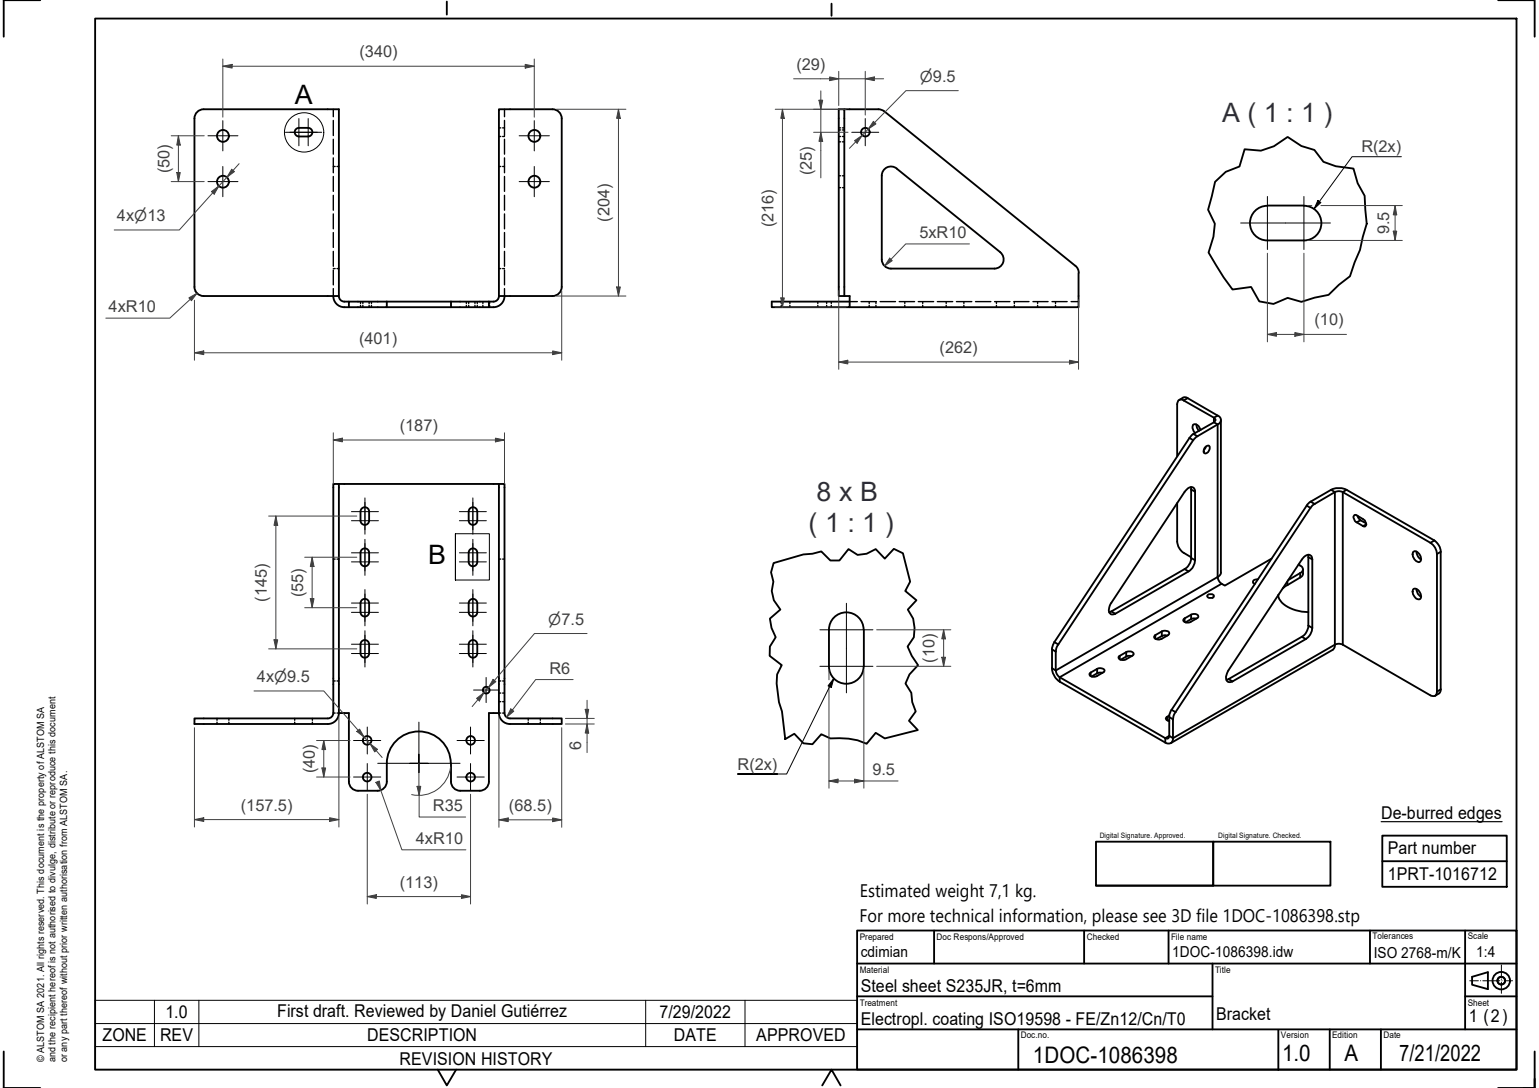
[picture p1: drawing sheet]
<svg xmlns="http://www.w3.org/2000/svg" width="420mm" height="297mm" viewBox="0 0 420 297" stroke-linecap="round" stroke-linejoin="round" font-family="sans-serif">
<!-- layer: Hidden Edges(Bombardier_ISO) -->
<g fill="none" stroke="#000" stroke-width=".38">
<path d="M91 29.8v2.1M91 32.9v4.1M91 38v4.1M136.2 37.3h.5M136.2 34.9h.5M137.2 37.3h.5M137.2 34.9h.5M137.7 29.8v2.1M137.7 32.9v4.1M137.7 38v4.1M229 37.3h.5M229 34.9h.5"/>
<path d="M229 35.5h.5M229 38.7h.5M230 37.3h.5M230 34.9h.5M230 35.5h.5M230 38.7h.5M91 45.5h.5M91 43.1v4.1M91 48.2v4M91 53.3v4.1M91 58.4v4.1M92 45.5h.5"/>
<path d="M136.2 45.5h.5M137.2 45.5h.5M137.7 43.1v4.1M137.7 48.2v4M137.7 53.3v4.1M137.7 58.4v4.1M229 48h.5M229 51.2h.5M230 48h.5M230 51.2h.5M91 73.3h.5M91 63.5v4"/>
<path d="M91 68.6v4.1M91 73.7v4.1M91 78.8v2M92 73.3h.5M136.2 73.3h.5M137.2 73.3h.5M137.7 63.5v4M137.7 68.6v4.1M137.7 73.7v4.1M137.7 78.8v2M98.4 82.3v.6M98.4 83.4v.5"/>
<path d="M99.1 82.3v.6M99.1 83.4v.5M100.8 82.3v.6M100.8 83.4v.5M101.4 82.3v.6M101.4 83.4v.5M127.3 82.3v.6M127.3 83.4v.5M128 82.3v.6M128 83.4v.5M129.7 82.3v.6M129.7 83.4v.5"/>
<path d="M130.3 82.3v.6M130.3 83.4v.5M131.8 82.3v.6M131.8 83.4v.5M133.7 82.3v.6M133.7 83.4v.5M213.3 82.3v.6M213.3 83.4v.5M215.6 82.3v.6M215.6 83.4v.5M223.3 82.3v.6M223.3 83.4v.5"/>
<path d="M225.7 82.3v.6M225.7 83.4v.5M226.9 82.3v.6M226.9 83.4v.5M232 82.3h2.1M235.1 82.3h4.2M237.3 82.3v.6M237.3 83.4v.5M239.1 82.3v.6M239.1 83.4v.5M240.3 82.3h4.2M245.5 82.3h4.2"/>
<path d="M247 82.3v.6M247 83.4v.5M250.7 82.3h4.2M251.9 82.3v.6M251.9 83.4v.5M255.9 82.3h4.2M258.3 82.3v.6M258.3 83.4v.5M261.1 82.3h4.2M263.1 82.3v.6M263.1 83.4v.5M266.3 82.3h4.2"/>
<path d="M271.5 82.3h4.2M272 82.3v.6M272 83.4v.5M276.8 82.3h4.1M276.9 82.3v.6M276.9 83.4v.5M282 82.3h4.1M283.3 82.3v.6M283.3 83.4v.5M287.2 82.3h4.1M288.2 82.3v.6M288.2 83.4v.5"/>
<path d="M292.4 82.3h2M91 152.6h.5M92 152.6h.5M136.2 152.6h.5M137.2 152.6h.5M59.2 196.1v.5M59.2 197.2v.5M62.5 196.1v.5M62.5 197.2v.5M80.5 196.1v.5M80.5 197.2v.5M85.3 196.1v.5"/>
<path d="M85.3 197.2v.5M91 185.9h.5M91 194.7h.5M92 185.9h.5M92 194.7h.5M136.2 185.9h.5M136.2 194.7h.5M136.2 191.6h.5M136.2 189.2h.5M137.2 185.9h.5M137.2 194.7h.5M137.2 191.6h.5"/>
<path d="M137.2 189.2h.5M144.2 196.1v.5M144.2 197.2v.5M147.5 196.1v.5M147.5 197.2v.5"/>
</g>
<!-- layer: Visible Edges(Bombardier_ISO) -->
<g fill="none" stroke="#000" stroke-width=".51">
<path d="M53.1 32.3v46M53.1 32.3a2.51 2.51 0 0 1 2.5-2.5h36.9v51h-36.9a2.51 2.51 0 0 1-2.5-2.5M84.1 34.9a1.17 1.17 0 0 1 1.2 1.2 1.17 1.17 0 0 1-1.2 1.2M84.1 34.9h-2.5a1.17 1.17 0 0 0-1.1 1.2 1.17 1.17 0 0 0 1.1 1.2h2.5M150.8 29.8a2.51 2.51 0 0 1 2.6 2.5M150.9 29.8h-14.7v51h14.7M153.4 32.3v46M229 29.8h1.5v51h-1.5zM230.5 29.8h9.3l.8 .2 .8 .4 52.2 42.2 .8 1 .1 .9M240.7 48a2.51 2.51 0 0 1 1.5-2.3 2.51 2.51 0 0 1 2.6 .3l28.3 22.9M240.7 47.9v22.9a2.51 2.51 0 0 0 2.5 2.5M346 56.2a4.7 4.7 0 0 0-4.8 4.7 4.7 4.7 0 0 0 4.8 4.7"/>
<path d="M346 56.1h10M356 56.2a4.7 4.7 0 0 1 4.7 4.7 4.7 4.7 0 0 1-4.7 4.7h-10M153.4 78.3a2.51 2.51 0 0 1-2.6 2.5M273.1 68.9a2.51 2.51 0 0 1 .8 2.8 2.51 2.51 0 0 1-2.4 1.6h-28.3M294.4 74.5v9.4h-62.4M91 80.9a3 3 0 0 0 3 3h11.6v-1.6M92.5 80.9a1.49 1.49 0 0 0 1.5 1.4h1.2M105.6 83.9h17.5M123.1 82.3v1.6h10.4v-1.6M136.2 80.9a1.49 1.49 0 0 1-1.5 1.4h-39.5v1.6M137.7 80.9a3.3 3.3 0 0 1-4.2 3M230.5 80.8h1.5v3.1h-21.3v-1.6h21.3"/>
<path d="M321.9 109.2l1.4-.8 .6 .1 8.5 5a1.26 1.26 0 0 1 .9 1.2 1.26 1.26 0 0 1-.9 1.2l-5.8 3.4-.8 .9-37.1 56.1-.5 1.6v5.2l.3 .8 .8 1 28.8 16.6h.9l.2-.6v-5.5l.4-1.2 37.3-56.5 .6-.6 5.9-3.4a5.1 5.1 0 0 1 4.2 0l24 13.9a4 4 0 0 1 1.7 3.1v37.9l-.2 .6-1.3 .8M326.6 115.9l.2 .9 .5 .9M327.8 117.4a1.57 1.57 0 0 0-2.1-1.4l-.1 .9 .7 1.3M333.3 114.7l-.1 42.1a1.3 1.3 0 0 0-.7 1.2 1.3 1.3 0 0 0 .7 1.2l1.2 .7 12.8-7.4M91 132.1h1.5v62.5a3 3 0 0 1-3 3.1h-36.4v-1.6h36.4a1.49 1.49 0 0 0 1.5-1.5zM92.5 132.1h43.7M98.4 139.7v2.5M98.4 139.7a1.17 1.17 0 0 1 1.2-1.2 1.17 1.17 0 0 1 1.2 1.2M100.8 139.7v2.5M128 139.7a1.17 1.17 0 0 1 1.1-1.2 1.17 1.17 0 0 1 1.2 1.2M128 139.7v2.5M130.3 139.7v2.5"/>
<path d="M136.2 132.1h1.5v62.5a1.49 1.49 0 0 0 1.6 1.5h14.1v1.6h-14.1a3 3 0 0 1-3.1-3.1zM321.4 124.6v-14.3a1.09 1.09 0 0 1 .5-1.1 1.09 1.09 0 0 1 1.3 .1l8.2 4.7 .5 .7-.5 .6-5.9 3.4-.8 .9-36.9 55.7-.6 1.6v5.5a5 5 0 0 0 2.1 3.7l28.8 16.6a1.29 1.29 0 0 0 1.5 .2 1.29 1.29 0 0 0 .6-1.4v-5.1l.5-1.6 37.1-56.1 .8-.9 6.1-3.6h1.6l24.2 14a3.9 3.9 0 0 1 1.8 3v37.6a1.08 1.08 0 0 1-.5 1.2 1.08 1.08 0 0 1-1.3-.1l-24.5-14.1a1.17 1.17 0 0 0-1.2 0 1.17 1.17 0 0 0-.6 1.2l-.3 .4-44.2 25.5M321.4 137.3v10.6a4.1 4.1 0 0 0 1.8 3l2 1.2M324 133.7a1.19 1.19 0 0 1 1.4-.7 1.19 1.19 0 0 1 .9 1.2v18.8a3.9 3.9 0 0 1-1.8 3l-20 11.6a1.21 1.21 0 0 1-1.5-.2 1.21 1.21 0 0 1-.2-1.6l.3-.8zM325.1 133l.1 19.3a3.9 3.9 0 0 1-1.8 3.1l-20.6 11.8M329.2 122l-.5 .9M329.3 121.8l.5-.1a1.05 1.05 0 0 1 0 1.7 .69 .69 0 0 1-1 .3 .69 .69 0 0 1-.1-1.1zM98.4 142.1a1.17 1.17 0 0 0 1.2 1.2 1.17 1.17 0 0 0 1.2-1.2M98.7 150.2a1.17 1.17 0 0 1 1.3-.4 1.17 1.17 0 0 1 .8 1.1v2.5a1.17 1.17 0 0 1-1.2 1.2 1.17 1.17 0 0 1-1.2-1.2v-2.5zM128 142.1a1.17 1.17 0 0 0 1.1 1.2 1.17 1.17 0 0 0 1.2-1.2M128.2 150.2a1.17 1.17 0 0 1 1.3-.4 1.17 1.17 0 0 1 .8 1.1v2.5a1.17 1.17 0 0 1-1.2 1.2 1.17 1.17 0 0 1-1.1-1.2v-2.5zM343.4 158.2h-.3a.69 .69 0 0 0-.9 .3 .69 .69 0 0 0 .4 .9"/>
<path d="M354.5 154.1l.5 .3a1.06 1.06 0 0 1 .7 1 1.06 1.06 0 0 1-.7 1l-3.3 2M355.7 155.4v1.6l-.4 .5-5.1 3.1M356 152.1a1.19 1.19 0 0 1 1.2-.7 1.19 1.19 0 0 1 1 .9l.1 19.1a3.9 3.9 0 0 1-1.8 3.1l-20 11.5a1.21 1.21 0 0 1-1.6-.1 1.21 1.21 0 0 1-.1-1.6l.5-1.2zM357.1 151.5l.1 19.3a3.9 3.9 0 0 1-1.8 3l-20.6 11.9M369.8 140.6h.3l2 1.1a1.48 1.48 0 0 1 .6 2h-.3l-2-1.1a1.48 1.48 0 0 1-.6-2zM370.6 140.8l.2 .6 .6 .6 1.5 .9M385.8 150.7l.2-.1a1.66 1.66 0 0 1 1.9 1.7 .83 .83 0 0 1-.4 1.1 .83 .83 0 0 1-1.1-.4l-.6-1zM386.7 150.6l.5 1.4 .8 .7M98.4 164.7a1.17 1.17 0 0 1 1.2-1.2 1.17 1.17 0 0 1 1.2 1.2M98.4 164.6v2.5a1.17 1.17 0 0 0 1.2 1.2 1.17 1.17 0 0 0 1.2-1.2v-2.5M98.7 175.2a1.17 1.17 0 0 1 1.3-.4 1.17 1.17 0 0 1 .8 1.1v2.5a1.17 1.17 0 0 1-1.2 1.2 1.17 1.17 0 0 1-1.2-1.2v-2.5zM128 164.7a1.17 1.17 0 0 1 1.1-1.2 1.17 1.17 0 0 1 1.2 1.2"/>
<path d="M128 164.6v2.5a1.17 1.17 0 0 0 1.1 1.2 1.17 1.17 0 0 0 1.2-1.2v-2.5M128.2 175.2a1.17 1.17 0 0 1 1.3-.4 1.17 1.17 0 0 1 .8 1.1v2.5a1.17 1.17 0 0 1-1.2 1.2 1.17 1.17 0 0 1-1.1-1.2v-2.5zM235.8 171.9a4.7 4.7 0 0 0-4.8-4.7 4.7 4.7 0 0 0-4.7 4.7v10M235.8 171.9v10M305.5 179.2l2-1.2a1.29 1.29 0 0 1 2 .7l-2.1 1.3a1.38 1.38 0 0 1-2-.6zM308.9 179.1h-1.2l-1.8 1M315.2 173.6l2-1.2a1.54 1.54 0 0 1 2 .4l-.3 .6-1.8 1a1.38 1.38 0 0 1-2-.6zM318.6 173.5h-1.2l-1.7 1M323.2 169l2-1.2a1.24 1.24 0 0 1 2 .7l-2.1 1.3a1.39 1.39 0 0 1-2.1-.5zM326.6 168.9l-.9-.1-2 1.1M329.7 162.5a1.11 1.11 0 0 1 1.7 .3 1.08 1.08 0 0 1-1.8-.1zM348.9 162.5a6.1 6.1 0 0 0 4.9 4.1l3.4 .5"/>
<path d="M349.1 162.4l-.2 .3M385.8 161a1.24 1.24 0 0 1 1.9 .8 1.05 1.05 0 0 1 .3 1 1.05 1.05 0 0 1-.8 .8 2.24 2.24 0 0 1-1.4-2.6zM386.7 160.8l.5 1.4 .8 .7M92.5 194.7h2.7v18.7M136.2 194.7h-2.7v18.7M226.3 181.9a4.7 4.7 0 0 0 4.7 4.8 4.7 4.7 0 0 0 4.8-4.8M297.6 183.8l1.9-1.2a1.54 1.54 0 0 1 2.1 .5l-.2 .3-1.9 1.2a1.29 1.29 0 0 1-2.1-.7zM300.9 183.8l-.9-.2-2 1.1M319.2 195.3l-.6 .4a.64 .64 0 0 0-.2 .8 .64 .64 0 0 0 .8 .3M319.2 196.6l-.3 .2M95.2 213.4a2.51 2.51 0 0 0 2.6 2.5h5.3M105.6 213.4a2.51 2.51 0 0 1-2.5 2.5"/>
<path d="M105.6 208.4a8.7 8.7 0 0 1 8.7-8.7 8.7 8.7 0 0 1 8.8 8.7M105.6 208.4v5M123.1 208.4v5M123.1 213.4a2.51 2.51 0 0 0 2.5 2.5M133.5 213.4a2.51 2.51 0 0 1-2.5 2.5h-5.4"/>
<circle cx="60.9" cy="37.1" r="1.62"/>
<circle cx="145.9" cy="37.1" r="1.62"/>
<circle cx="236.3" cy="36.1" r="1.17"/>
<circle cx="60.9" cy="49.6" r="1.62"/>
<circle cx="145.9" cy="49.6" r="1.62"/>
<circle cx="132.7" cy="188.4" r=".92"/>
<circle cx="100.2" cy="212.2" r="1.17"/>
<circle cx="100.2" cy="202.1" r="1.17"/>
<circle cx="128.5" cy="212.2" r="1.17"/>
<circle cx="128.5" cy="202.1" r="1.17"/>
</g>
<!-- layer: Visible Tangent Edges(Bombardier_ISO) -->
<g fill="none" stroke="#000" stroke-width=".51">
<path d="M324.2 108.7l-1 .6M324.7 119.6l1.1 .6M325.8 118.5l1.1 .6M332.4 113.5l-1 .5v1.3l1 .6v41.6l-44.2 25.6-1-.7M325.2 133.7l1.1 .5M356.7 138l1.1 .7M357.8 137l1.1 .6M363.4 133.7l1 .7v41.6l-44.2 25.5-1-.6-1.1 .6v1.2M367.6 133.7l-1 .7v41.6M323.4 155.4l1.1 .6M325.2 152.3l1.1 .7M333.5 159.4l-44.2 25.5v1.2"/>
<path d="M351.5 158.7v1.1M355 156.4v1.3M357.2 152.1l1.1 .6M371.4 142l-1 .6M373 143.2l-.9 .4M391.6 147.6l-1.1 .6M393.3 150.7l-1 .5M287.2 177.3l1 .6M287.8 175.3l1.1 .6M303.4 166.9l1.1 .7M305.7 179.1v.9M307.5 178v1.2"/>
<path d="M315.4 173.4v1M317.2 172.4v1.3M323.4 168.8v1M325.2 167.8v1.2M355.4 173.8l1.1 .7M357.2 170.8l1.1 .6M297.8 183.6v1M299.5 182.6v1.2M318.6 195.7v.9M319.2 195.8l1 .6M319.8 193.8l1.1 .6M335.4 185.4l1.1 .6"/>
<path d="M393.3 188.2l-1 .6"/>
</g>
<!-- layer: Break Lines(Bombardier_ISO) -->
<path d="M339.8 40.8l4.4 .3 3.6-1.2 3.7-2.5 3.8 2.5 3.5 1 2.5 3.3 3.4 1.2 4.8 .6 1.1 4 2 3.5 .5 7.6-1.1 3.6-.7 3.5-1.5 3.4-1.2 3.8-3.1 2.4-2.8 2.7-3.8 .8-3.6 1.1-3.8-1.1-3.8 1.7-3.9-.7-2.2-4-5.1 .7-2.4-3.3-4.2-6.8 1.4-4.3 .4-3.5-1.9-3.8 1.9-7.7 2.9-2.7 3.8-1.4zM211.2 153.7l8.1-2.3 2.5-.2 2.4-.7 2.5 2.5h2.5l2.4-3.1 2.5 1.6 2.5-.3 2.5-1.3 2.5 2.6 2.4-2.7 2.5 1.3 2 7.7-1.4 2.5 3.1 2.6-2.4 2.5 1.5 2.5 .4 2.5-.2 2.6-1.7 2.5 1.1 2.6 1.7 2.5-2.3 2.5-1.1 2.5 1.6 2.6 .2 2.5 1 2.5-1.8 2.6 2.4 2.5-9 2.3-2.5-1.5-2.5 3a19.3 19.3 0 0 0-9.9-1.5l-2.5-1.1-2.4 2.7-2.5-.3-2.4-2.6-2.5 1.5-.9-7.6a27.9 27.9 0 0 1-1.3-10.1l1.2-2.5-3.3-2.5 .1-2.6 1.6-2.5-1.2-2.6-.4-2.5 2.8-2.5-1.7-2.5-.6-2.6 .4-2.5-.6-2.5z" fill="none" stroke="#000" stroke-width=".51"/>
<!-- layer: Detail Circle Lines(Bombardier_ISO) -->
<g fill="none" stroke="#000" stroke-width=".27">
<path d="M124.3 145.7v12.7v-12.7h9.3v12.7h-9.3"/>
<circle cx="83" cy="36.1" r="5.4"/>
</g>
<!-- layer: Sketch Geometry(Bombardier_ISO) -->
<g fill="none" stroke="#000" stroke-width=".51">
<path d="M11 0h-10v10M26 5.1h388v286.9h-388zM122 .4v3.6M227 1v3.3M409 0h10v10M299.2 229.8h32v12h-32zM331.2 229.8h32v12h-32zM377.4 228.1h34v14h-34zM377.4 235.1h34M234 254h180v38h-180zM255 254v9.1M296 254v9.1"/>
<path d="M299.2 241.8h32M319 254v9.1M374 254v9.1M400 254v27M234 272h97M234 263.1h180M331 263.1v17.9M400 272h14M401.9 266.7l4.3-1.3v4.7l-4.3-1.3zM1 287.1v9.9h10M119.5 292l2.5 4.3 2.5-4.3M224.5 296.3l2.5-4.3 2.5 4.3"/>
<path d="M234 281h180M278 281v11M349 281.2v10.9M363 281v11M377 281v11M419 294.5v2.5h-3M419 287.1v9.9h-10"/>
<circle cx="409.9" cy="267.7" r="2.38"/>
<circle cx="409.9" cy="267.7" r="1.05"/>
</g>
<!-- layer: Centerline(Bombardier_ISO) -->
<path d="M401.3 267.8h2.3M404.2 267.8h.1M404.8 267.8h4.6M409.9 263.4v3.1M409.9 267.3v.1M409.9 268.1v3.1M410 267.8h.1M410.7 267.8h2.2" fill="none" stroke="#000" stroke-width=".27"/>
<!-- layer: Symbols(Bombardier_ISO) -->
<path d="M377.1 224.3h33" fill="none" stroke="#000" stroke-width=".32"/>
<path d="M26 279.4v6.3h208M42.2 273.1v12.6M54.3 273.1v12.6M176.3 273.1v12.6M203.4 273.1v12.6M234 279.4h-208v-6.3h208v12.6M26 285.7v6.3h208v-6.3" fill="none" stroke="#000" stroke-width=".27"/>
<!-- layer: Dimensions(Bombardier_ISO) -->
<path d="M53.1 96.3h2.5" fill="none" stroke="#3f3f3f" stroke-width=".27"/>
<path d="M53.1 96.3l2.5-.5v1z" fill-rule="evenodd" fill="#3f3f3f"/>
<path d="M53.1 96.3l2.5-.5v1zM150.9 96.3h2.5" fill="none" stroke="#3f3f3f" stroke-width=".27"/>
<path d="M150.9 95.8l2.5 .5-2.5 .5z" fill-rule="evenodd" fill="#3f3f3f"/>
<path d="M53.1 79.4v.1M153.4 79.4v18.9M53.1 82v16.3M55.6 96.3h95.3M150.9 95.8l2.5 .5-2.5 .5zM53.1 223.8h2.5" fill="none" stroke="#3f3f3f" stroke-width=".27"/>
<!-- layer: Center Mark(Bombardier_ISO) -->
<g fill="none" stroke="#000" stroke-width=".27">
<path d="M56.8 37.1h8.2M60.8 32.9v8.3M79.1 36.1h8.7M84.1 32.4v7.4M141.7 37.1h8.3M145.9 32.9v8.3M232.5 36.1h7.4M236.2 32.4v7.4M56.8 49.6h8.2M60.8 45.5v8.2M141.7 49.6h8.3M145.9 45.5v8.2"/>
<path d="M100.3 198.5v7.4M114.4 197.2v11.2v-2.5M128.5 198.5v7.4M129.3 188.4h6.8M132.7 185v6.8M96.5 202.2h7.4M96.5 212.1h7.4M100.3 208.5v7.3M103.1 208.4h11.3h-2.5M114.4 210.9v-2.5v2.5M116.8 208.4h-2.4h11.2M124.8 202.2h7.4"/>
<path d="M124.8 212.1h7.4M128.5 208.5v7.3"/>
</g>
<!-- layer: Dimensions(Bombardier_ISO) -->
<path d="M53.1 223.8l2.5-.5v1z" fill-rule="evenodd" fill="#3f3f3f"/>
<path d="M53.1 223.8l2.5-.5v1zM90 223.8h2.5" fill="none" stroke="#3f3f3f" stroke-width=".27"/>
<path d="M90 223.3l2.5 .5-2.5 .5z" fill-rule="evenodd" fill="#3f3f3f"/>
<path d="M53.1 198.7v27.1M92.5 195.6v30.2M55.6 223.8h34.4M90 223.3l2.5 .5-2.5 .5zM150.9 223.8h2.5" fill="none" stroke="#3f3f3f" stroke-width=".27"/>
<path d="M150.9 223.3l2.5 .5-2.5 .5z" fill-rule="evenodd" fill="#3f3f3f"/>
<path d="M136.2 223.8h2.5M150.9 223.3l2.5 .5-2.5 .5z" fill="none" stroke="#3f3f3f" stroke-width=".27"/>
<path d="M136.2 223.8l2.5-.5v1z" fill-rule="evenodd" fill="#3f3f3f"/>
<path d="M229 98.9h2.5M136.2 195.6v30.3M153.4 198.7v27.2M136.2 223.8l2.5-.5v1zM138.7 223.8h12.2" fill="none" stroke="#3f3f3f" stroke-width=".27"/>
<path d="M229 98.9l2.5-.6v1.1z" fill-rule="evenodd" fill="#3f3f3f"/>
<path d="M229 98.9l2.5-.6v1.1zM292 98.9h2.4" fill="none" stroke="#3f3f3f" stroke-width=".27"/>
<path d="M292 98.3l2.4 .6-2.4 .5z" fill-rule="evenodd" fill="#3f3f3f"/>
<path d="M213.6 29.8v2.5M229 79.4v21.4M231.5 98.9h60.5M292 98.3l2.4 .6-2.4 .5zM294.4 81.8v19" fill="none" stroke="#3f3f3f" stroke-width=".27"/>
<path d="M213.6 29.8l.5 2.5h-.9z" fill-rule="evenodd" fill="#3f3f3f"/>
<path d="M213.6 29.8l.5 2.5h-.9zM213.6 81.3v2.6" fill="none" stroke="#3f3f3f" stroke-width=".27"/>
<path d="M213.2 81.3h.9l-.5 2.6z" fill-rule="evenodd" fill="#3f3f3f"/>
<path d="M168.8 29.8v2.5M211.6 29.8h19.3M213.6 32.3v49M211.6 83.9h19.3M213.2 81.3h.9l-.5 2.6z" fill="none" stroke="#3f3f3f" stroke-width=".27"/>
<path d="M168.8 29.8l.6 2.5h-1.1z" fill-rule="evenodd" fill="#3f3f3f"/>
<path d="M168.8 29.8l.6 2.5h-1.1zM168.8 78.3v2.5" fill="none" stroke="#3f3f3f" stroke-width=".27"/>
<path d="M168.3 78.3h1.1l-.6 2.5z" fill-rule="evenodd" fill="#3f3f3f"/>
<path d="M48.7 37.1v2.5M151.9 29.8h19M168.8 32.3v46M168.3 78.3h1.1l-.6 2.5zM151.9 80.8h19" fill="none" stroke="#3f3f3f" stroke-width=".27"/>
<path d="M48.7 37.1l.5 2.5h-.9z" fill-rule="evenodd" fill="#3f3f3f"/>
<path d="M48.7 37.1l.5 2.5h-.9zM48.7 47.1v2.5" fill="none" stroke="#3f3f3f" stroke-width=".27"/>
<path d="M48.3 47.1h.9l-.5 2.5z" fill-rule="evenodd" fill="#3f3f3f"/>
<path d="M60.8 18.1h2.6M46.7 37.1h9.1M48.7 39.6v7.5M46.7 49.6h9.1M48.3 47.1h.9l-.5 2.5z" fill="none" stroke="#3f3f3f" stroke-width=".27"/>
<path d="M60.8 18.1l2.6-.5v1z" fill-rule="evenodd" fill="#3f3f3f"/>
<path d="M60.8 18.1l2.6-.5v1zM143.4 18.1h2.5" fill="none" stroke="#3f3f3f" stroke-width=".27"/>
<path d="M143.4 17.6l2.5 .5-2.5 .5z" fill-rule="evenodd" fill="#3f3f3f"/>
<path d="M60.8 16.1v15.9M63.4 18.1h80M143.4 17.6l2.5 .5-2.5 .5zM145.9 16.1v15.9M100.3 244.8h2.4" fill="none" stroke="#3f3f3f" stroke-width=".27"/>
<path d="M100.3 244.8l2.4-.5v1z" fill-rule="evenodd" fill="#3f3f3f"/>
<path d="M100.3 244.8l2.4-.5v1zM126 244.8h2.5" fill="none" stroke="#3f3f3f" stroke-width=".27"/>
<path d="M126 244.3l2.5 .5-2.5 .5z" fill-rule="evenodd" fill="#3f3f3f"/>
<path d="M88.4 202.2v2.4M100.3 216.8v30M128.5 216.8v30M102.7 244.8h23.3M126 244.3l2.5 .5-2.5 .5z" fill="none" stroke="#3f3f3f" stroke-width=".27"/>
<path d="M88.4 202.2l.5 2.4h-1z" fill-rule="evenodd" fill="#3f3f3f"/>
<path d="M88.4 202.2l.5 2.4h-1zM88.4 209.7v2.4" fill="none" stroke="#3f3f3f" stroke-width=".27"/>
<path d="M87.9 209.7h1l-.5 2.4z" fill-rule="evenodd" fill="#3f3f3f"/>
<path d="M91 120.1h2.5M86.4 202.2h9.2M86.4 212.1h9.2M87.9 209.7h1l-.5 2.4zM88.4 204.6v5.1" fill="none" stroke="#3f3f3f" stroke-width=".27"/>
<path d="M91 120.1l2.5-.5v1z" fill-rule="evenodd" fill="#3f3f3f"/>
<path d="M91 120.1l2.5-.5v1zM135.3 120.1h2.4" fill="none" stroke="#3f3f3f" stroke-width=".27"/>
<path d="M135.3 119.6l2.4 .5-2.4 .5z" fill-rule="evenodd" fill="#3f3f3f"/>
<path d="M91 118.2v13.9M135.3 119.6l2.4 .5-2.4 .5zM137.7 118.2v13.9M93.5 120.1h41.8M75.3 140.9v2.5" fill="none" stroke="#3f3f3f" stroke-width=".27"/>
<path d="M75.3 140.9l.5 2.5h-1z" fill-rule="evenodd" fill="#3f3f3f"/>
<path d="M75.3 140.9l.5 2.5h-1zM75.3 174.7v2.5" fill="none" stroke="#3f3f3f" stroke-width=".27"/>
<path d="M74.8 174.7h1l-.5 2.5z" fill-rule="evenodd" fill="#3f3f3f"/>
<path d="M73.3 140.9h24.1M75.3 143.4v31.3M85.2 152.1v2.6M73.3 177.2h24.1M74.8 174.7h1l-.5 2.5z" fill="none" stroke="#3f3f3f" stroke-width=".27"/>
<path d="M85.2 152.1l.5 2.6h-1z" fill-rule="evenodd" fill="#3f3f3f"/>
<path d="M85.2 152.1l.5 2.6h-1zM85.2 163.4v2.5" fill="none" stroke="#3f3f3f" stroke-width=".27"/>
<path d="M84.7 163.4h1l-.5 2.5z" fill-rule="evenodd" fill="#3f3f3f"/>
<path d="M83.2 152.1h14.2M85.2 154.7v8.7M83.2 165.9h14.2M84.7 163.4h1l-.5 2.5zM160.3 193.7v2.4" fill="none" stroke="#3f3f3f" stroke-width=".27"/>
<path d="M159.8 193.7h.9l-.4 2.4z" fill-rule="evenodd" fill="#3f3f3f"/>
<path d="M159.8 193.7h.9l-.4 2.4zM160.3 197.7v2.4" fill="none" stroke="#3f3f3f" stroke-width=".27"/>
<path d="M160.3 197.7l.4 2.4h-.9z" fill-rule="evenodd" fill="#3f3f3f"/>
<path d="M238.8 33.5l-1.8 1.7M154.4 197.7h7.8M154.4 196.1h7.8M160.3 197.7l.4 2.4h-.9zM160.3 191.2v2.5M160.3 196.1v1.6M160.3 200.1v5.4" fill="none" stroke="#3f3f3f" stroke-width=".27"/>
<path d="M238.4 33.1l.7 .7-2.1 1.4z" fill-rule="evenodd" fill="#3f3f3f"/>
<path d="M235.4 36.9l-1.8 1.8M238.4 33.1l.7 .7-2.1 1.4z" fill="none" stroke="#3f3f3f" stroke-width=".27"/>
<path d="M233.3 38.4l2.1-1.5-1.4 2.2z" fill-rule="evenodd" fill="#3f3f3f"/>
<path d="M233.3 38.4l2.1-1.5-1.4 2.2zM233.6 38.7l-1.7 1.8M261.6 24.8h-14.3l-11.9 12.1M59.8 50.8l-1.7 1.8" fill="none" stroke="#3f3f3f" stroke-width=".27"/>
<path d="M57.7 52.3l2.1-1.5-1.3 2.2z" fill-rule="evenodd" fill="#3f3f3f"/>
<path d="M57.7 52.3l2.1-1.5-1.3 2.2zM63.6 46.5l-1.6 1.9" fill="none" stroke="#3f3f3f" stroke-width=".27"/>
<path d="M63.2 46.2l.8 .6-2 1.6z" fill-rule="evenodd" fill="#3f3f3f"/>
<path d="M62 48.4l-13 14.4h-17.8M63.2 46.2l.8 .6-2 1.6zM65.3 44.7l-1.7 1.8M243.2 70.9l-1.7 1.7" fill="none" stroke="#3f3f3f" stroke-width=".27"/>
<path d="M242.9 70.5l.7 .7-2.1 1.4z" fill-rule="evenodd" fill="#3f3f3f"/>
<path d="M242.9 70.5l.7 .7-2.1 1.4zM264.7 66.6h-17.4l-4.1 4.3M135 185.8l-1.7 1.9" fill="none" stroke="#3f3f3f" stroke-width=".27"/>
<path d="M134.6 185.5l.8 .6-2.1 1.6z" fill-rule="evenodd" fill="#3f3f3f"/>
<path d="M132.1 189.1l-1.6 1.9M134.6 185.5l.8 .6-2.1 1.6z" fill="none" stroke="#3f3f3f" stroke-width=".27"/>
<path d="M130.1 190.7l2-1.6-1.2 2.3z" fill-rule="evenodd" fill="#3f3f3f"/>
<path d="M160.3 173h-14.4l-13.8 16.1M97.8 199.4l1.6 1.9M130.1 190.7l2-1.6-1.2 2.3zM130.5 191l-1.6 1.9" fill="none" stroke="#3f3f3f" stroke-width=".27"/>
<path d="M97.4 199.7l.8-.6 1.2 2.2z" fill-rule="evenodd" fill="#3f3f3f"/>
<path d="M97.4 199.7l.8-.6 1.2 2.2zM101 203.1l1.7 1.8" fill="none" stroke="#3f3f3f" stroke-width=".27"/>
<path d="M101 203.1l2.1 1.5-.8 .7z" fill-rule="evenodd" fill="#3f3f3f"/>
<path d="M69.3 188.6h19.1l12.6 14.5M101 203.1l2.1 1.5-.8 .7zM102.7 204.9l1.6 1.9M114.4 214.7v2.5" fill="none" stroke="#3f3f3f" stroke-width=".27"/>
<path d="M113.9 214.7h1l-.5 2.5z" fill-rule="evenodd" fill="#3f3f3f"/>
<path d="M103.1 213.4l.8 2.4M113.9 214.7h1l-.5 2.5zM114.4 208.4v6.3M114.4 217.2v5.9h12.7M123 209.4a8.7 8.7 0 0 1-10.6 7.5" fill="none" stroke="#3f3f3f" stroke-width=".27"/>
<path d="M102.6 213.6l1-.4 .3 2.6z" fill-rule="evenodd" fill="#3f3f3f"/>
<path d="M257.6 171.9v2.5M102.6 213.6l1-.4 .3 2.6zM103.9 215.8l5.8 16.2h17.5" fill="none" stroke="#3f3f3f" stroke-width=".27"/>
<!-- layer: Center Mark(Bombardier_ISO) -->
<path d="M223.8 171.9h14.5M231.1 164.7v24.5M223.8 181.9h14.5" fill="none" stroke="#000" stroke-width=".27"/>
<!-- layer: Dimensions(Bombardier_ISO) -->
<path d="M257.6 171.9l.5 2.5h-1z" fill-rule="evenodd" fill="#3f3f3f"/>
<path d="M257.6 171.9l.5 2.5h-1zM257.6 179.4v2.5" fill="none" stroke="#3f3f3f" stroke-width=".27"/>
<path d="M257.1 179.4h1l-.5 2.5z" fill-rule="evenodd" fill="#3f3f3f"/>
<path d="M239.3 171.9h20.3M257.1 179.4h1l-.5 2.5zM257.6 174.4v5M239.3 181.9h20.3M226.3 213.2h2.5" fill="none" stroke="#3f3f3f" stroke-width=".27"/>
<path d="M226.3 213.2l2.5-.5v1z" fill-rule="evenodd" fill="#3f3f3f"/>
<path d="M226.3 213.2l2.5-.5v1zM233.3 213.2h2.5" fill="none" stroke="#3f3f3f" stroke-width=".27"/>
<path d="M233.3 212.7l2.5 .5-2.5 .5z" fill-rule="evenodd" fill="#3f3f3f"/>
<path d="M139.8 193.9l-1.5 1.9M226.3 182.9v2.7M226.3 187.2v28M235.8 182.9v32.3M228.8 213.2h4.5M233.3 212.7l2.5 .5-2.5 .5zM235.8 213.2h9.4" fill="none" stroke="#3f3f3f" stroke-width=".27"/>
<path d="M139.4 193.5l.9 .7-2 1.6z" fill-rule="evenodd" fill="#3f3f3f"/>
<path d="M224.1 36.1v2.5M139.4 193.5l.9 .7-2 1.6zM156.5 185.5h-10.3l-6.9 9.2 .5-.8" fill="none" stroke="#3f3f3f" stroke-width=".27"/>
<path d="M224.1 36.1l.5 2.5h-1z" fill-rule="evenodd" fill="#3f3f3f"/>
<path d="M224.1 36.1l.5 2.5h-1zM224.1 27.4v2.4" fill="none" stroke="#3f3f3f" stroke-width=".27"/>
<path d="M223.6 27.4h1l-.5 2.4z" fill-rule="evenodd" fill="#3f3f3f"/>
<path d="M222.1 29.8h8.8M222.1 36.1h9.4M223.6 27.4h1l-.5 2.4zM224.1 24.8v2.6M224.1 29.8v6.3M224.1 38.6v10M226.5 21.5h2.5" fill="none" stroke="#3f3f3f" stroke-width=".27"/>
<path d="M226.5 21l2.5 .5-2.5 .5z" fill-rule="evenodd" fill="#3f3f3f"/>
<path d="M226.5 21l2.5 .5-2.5 .5zM236.2 21.5h2.5" fill="none" stroke="#3f3f3f" stroke-width=".27"/>
<path d="M236.2 21.5l2.5-.5v1z" fill-rule="evenodd" fill="#3f3f3f"/>
<path d="M229 19.5v9.3M236.2 19.5v11.9M216.7 21.5h9.8M229 21.5h7.2M236.2 21.5l2.5-.5v1zM238.7 21.5h2.5M380.9 56.1v2.6" fill="none" stroke="#3f3f3f" stroke-width=".27"/>
<!-- layer: Center Mark(Bombardier_ISO) -->
<path d="M77.9 36.1h8.7M81.6 32.4v7.4M346 53.6v14.5M356 53.6v14.5M338.7 60.9h24.5" fill="none" stroke="#000" stroke-width=".27"/>
<!-- layer: Dimensions(Bombardier_ISO) -->
<path d="M380.9 56.1l.4 2.6h-.9z" fill-rule="evenodd" fill="#3f3f3f"/>
<path d="M380.9 56.1l.4 2.6h-.9zM380.9 63.1v2.5" fill="none" stroke="#3f3f3f" stroke-width=".27"/>
<path d="M380.4 63.1h.9l-.4 2.5z" fill-rule="evenodd" fill="#3f3f3f"/>
<path d="M357 56.1h1.1M360.6 56.1h22.2M380.9 58.7v4.4M357 65.6h25.8M380.4 63.1h.9l-.4 2.5zM346 91.3h2.5" fill="none" stroke="#3f3f3f" stroke-width=".27"/>
<path d="M346 91.3l2.5-.5v1z" fill-rule="evenodd" fill="#3f3f3f"/>
<path d="M346 91.3l2.5-.5v1zM353.5 91.3h2.5" fill="none" stroke="#3f3f3f" stroke-width=".27"/>
<path d="M353.5 90.8l2.5 .5-2.5 .5z" fill-rule="evenodd" fill="#3f3f3f"/>
<path d="M346 69.1v24.2M356 69.1v24.2M53.8 80.1l-1.9 1.6M348.5 91.3h5M353.5 90.8l2.5 .5-2.5 .5zM356 91.3h11.6" fill="none" stroke="#3f3f3f" stroke-width=".27"/>
<path d="M51.6 81.3l2.2-1.2-1.5 2z" fill-rule="evenodd" fill="#3f3f3f"/>
<path d="M51.6 81.3l2.2-1.2-1.5 2zM51.9 81.7l-5.5 5.2h-17.5" fill="none" stroke="#3f3f3f" stroke-width=".27"/>
<!-- layer: Symbols(Bombardier_ISO) -->
<path d="M359.8 54.7l.8 .6-1.8 1.7zM382.6 42.8h-13.5l-10.3 14.2M227.6 185.2l-.7 2.5-.8-.5zM227.6 185.2l-12.8 26.1h-13.4h10.9" fill="none" stroke="#000" stroke-width=".27"/>
<g fill="#000">
<path d="M359.8 54.7l.8 .6-1.8 1.7z" fill-rule="evenodd"/>
<path d="M227.6 185.2l-.7 2.5-.8-.5z" fill-rule="evenodd"/>
</g>
<!-- layer: Center Mark(Bombardier_ISO) -->
<g fill="none" stroke="#000" stroke-width=".27">
<path d="M95.9 139.7h7.4M99.6 135.9v8.7M99.6 137.1v8.7M125.4 139.7h7.4M129.1 135.9v8.7M129.1 137.1v8.7M95.9 142.2h7.4M95.9 153.4h7.4M95.9 150.9h7.4M99.6 148.4v8.7M99.6 147.2v8.7M125.4 142.2h7.4"/>
<path d="M125.4 150.9h7.4M125.4 153.4h7.4M129.1 147.2v8.7M129.1 148.4v8.7M95.9 167.2h7.4M95.9 164.6h7.4M95.9 175.9h7.4M95.9 178.4h7.4M99.6 162.2v8.7M99.6 161v8.7M99.6 172.2v8.7M99.6 173.4v8.7"/>
<path d="M125.4 164.6h7.4M125.4 167.2h7.4M125.4 178.4h7.4M125.4 175.9h7.4M129.1 161v8.7M129.1 162.2v8.7M129.1 173.4v8.7M129.1 172.2v8.7"/>
</g>
<g font-size="7.3">
<text x="80.5" y="28.4">A</text>
<text x="116.9" y="153.9">B</text>
</g>
<g font-size="7.3" fill="#262659">
<text x="333.6" y="33.3">A ( 1 : 1 )</text>
<text x="222.9" y="136.9">8 x B</text>
<text x="220.7" y="145.2">( 1 : 1 )</text>
</g>
<g font-size="6.2">
<text x="282" y="290.1">1DOC-1086398</text>
<text x="350" y="289.7">1.0</text>
<text x="367" y="289.7">A</text>
<text x="382" y="289.8">7/21/2022</text>
</g>
<g font-size="5">
<text x="234.7" y="244.8">Estimated weight 7,1 kg.</text>
<text x="234.6" y="251.8">For more technical information, please see 3D file 1DOC-1086398.stp</text>
</g>
<g font-size="4.8">
<text x="377.1" y="223.6">De-burred edges</text>
<text x="378.9" y="233.1">Part number</text>
<text x="378.9" y="240.1">1PRT-1016712</text>
<text x="235" y="270.8">Steel sheet S235JR, t=6mm</text>
<text x="45.1" y="278">1.0</text>
<text x="75.7" y="277.5">First draft. Reviewed by Daniel Gutiérrez</text>
<text x="180" y="278">7/29/2022</text>
<text x="235" y="279.8">Electropl. coating ISO19598 - FE/Zn12/Cn/T0</text>
<text x="332" y="278.6">Bracket</text>
<text x="401" y="279.1">1 (2)</text>
<text x="27.9" y="284.3">ZONE</text>
<text x="43.7" y="284.3">REV</text>
<text x="100.3" y="284.3">DESCRIPTION</text>
<text x="184" y="284.3">DATE</text>
<text x="206.4" y="284.3">APPROVED</text>
<text x="109.1" y="290.6">REVISION HISTORY</text>
</g>
<g font-size="4.4" fill="#3f3f3f">
<text x="98.2" y="15.6">(340)</text>
<text x="217.4" y="19">(29)</text>
<text x="371.7" y="41.6">R(2x)</text>
<text x="46.3" y="47.3" transform="rotate(-90 46.3 47.3)">(50)</text>
<text x="221.7" y="47.8" transform="rotate(-90 221.7 47.8)">(25)</text>
<text x="31.9" y="60.4">4x⌀13</text>
<text x="166.4" y="60.6" transform="rotate(-90 166.4 60.6)">(204)</text>
<text x="211.2" y="62" transform="rotate(-90 211.2 62)">(216)</text>
<text x="251" y="65">5xR10</text>
<text x="379.3" y="64" transform="rotate(-90 379.3 64)">9.5</text>
<text x="29.7" y="85.3">4xR10</text>
<text x="358.8" y="88.8">(10)</text>
<text x="98" y="93.9">(401)</text>
<text x="256.5" y="96.4">(262)</text>
<text x="109.2" y="117.7">(187)</text>
<text x="72.8" y="164.3" transform="rotate(-90 72.8 164.3)">(145)</text>
<text x="82.7" y="163" transform="rotate(-90 82.7 163)">(55)</text>
<text x="150" y="183.9">R6</text>
<text x="255.1" y="180.9" transform="rotate(-90 255.1 180.9)">(10)</text>
<text x="70.1" y="186.3">4x⌀9.5</text>
<text x="158.7" y="204.7" transform="rotate(-90 158.7 204.7)">6</text>
<text x="85.9" y="211.1" transform="rotate(-90 85.9 211.1)">(40)</text>
<text x="201.4" y="210.1">R(2x)</text>
<text x="238.2" y="211.6">9.5</text>
<text x="65.7" y="221.3">(157.5)</text>
<text x="118.2" y="221.5">R35</text>
<text x="138.9" y="221.3">(68.5)</text>
<text x="113.5" y="230.4">4xR10</text>
<text x="109.2" y="242.3">(113)</text>
</g>
<g font-size="4.1" fill="#3f3f3f">
<text x="251.1" y="22.4">⌀9.5</text>
<text x="149.7" y="170.6">⌀7.5</text>
</g>
<g font-size="4.1">
<text x="235" y="261.2">cdimian</text>
<text x="320" y="261.3">1DOC-1086398.idw</text>
<text x="375" y="261.5">ISO 2768-m/K</text>
<text x="403" y="261.2">1:4</text>
</g>
<g font-size="2.7">
<text x="12.1" y="290.1" transform="rotate(-90 12.1 290.1)">© ALSTOM SA 2021. All rights reserved. This document is the property of ALSTOM SA</text>
<text x="15.2" y="290.1" transform="rotate(-90 15.2 290.1)">and the recipient hereof is not authorised to divulge, distribute or reproduce this document</text>
<text x="18.4" y="290.1" transform="rotate(-90 18.4 290.1)">or any part thereof without prior written authorisation from ALSTOM SA.</text>
</g>
<g font-size="2.5">
<text x="234.7" y="256.5">Prepared</text>
<text x="255.7" y="256.6">Doc Respons/Approved</text>
<text x="296.7" y="256.6">Checked</text>
<text x="319.7" y="256.5">File name</text>
<text x="374.7" y="256.3">Tolerances</text>
<text x="400.7" y="256.4">Scale</text>
<text x="234.7" y="265.5">Material</text>
<text x="331.7" y="265.5">Title</text>
<text x="234.7" y="274.6">Treatment</text>
<text x="400.7" y="274.6">Sheet</text>
<text x="278.7" y="283.5">Doc.no.</text>
<text x="349.7" y="283.5">Version</text>
<text x="363.7" y="283.5">Edition</text>
<text x="377.7" y="283.5">Date</text>
</g>
<g font-size="2">
<text x="300.2" y="228.8">Digital Signature. Approved.</text>
<text x="332.6" y="228.8">Digital Signature. Checked.</text>
</g>
</svg>
